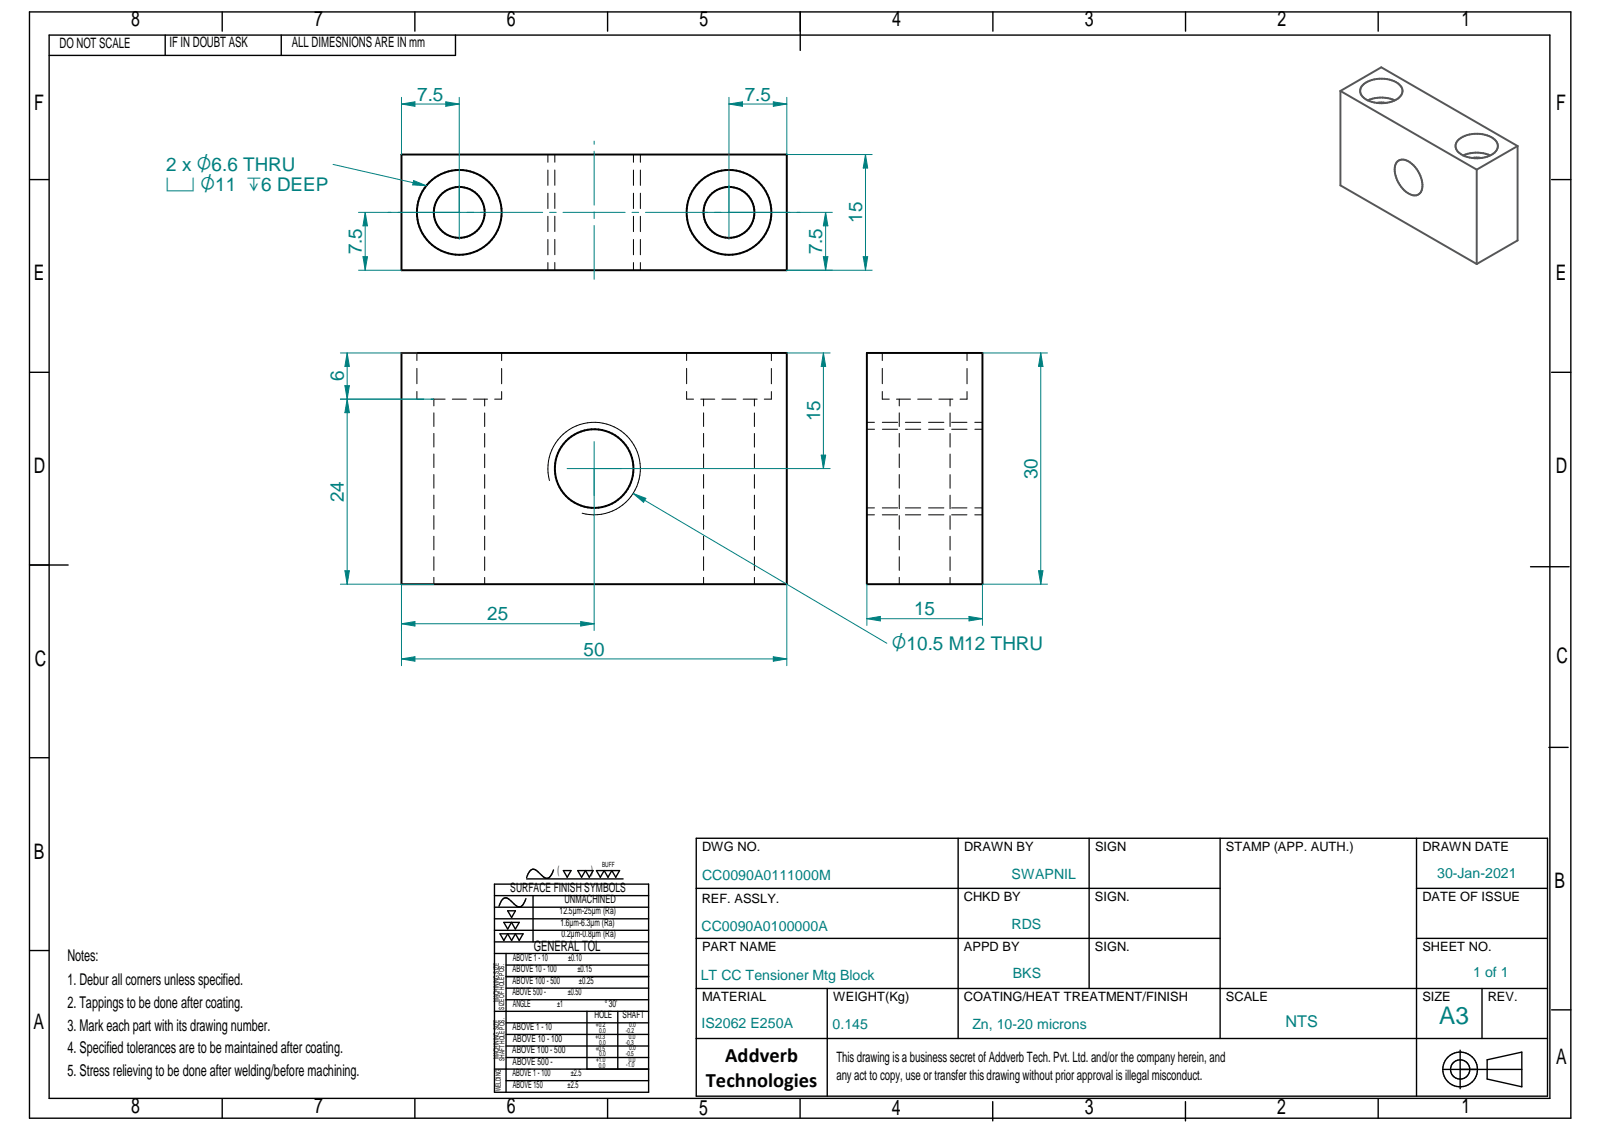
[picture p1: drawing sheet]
<svg xmlns="http://www.w3.org/2000/svg" width="420mm" height="297mm" viewBox="0 0 420 297" stroke-linecap="round" stroke-linejoin="round" font-family="sans-serif">
<g fill="none" stroke="#000" stroke-width=".36">
<path d="M7.7 3.1h400v287h-400zM12.8 9.1h389.4v275.8h-389.4zM42.9 9.1v5.3M57.7 3.1v5M73 9.1v5.3M107.7 3.1v5M118.2 9.1v5.3h-105.4M157.7 3.1v5M207.7 3.1v10M257.7 3.1v5M307.7 3.1v5M357.7 3.1v5"/>
<path d="M7.7 46.6h5M402.7 46.6h5M7.7 96.6h5M402.7 96.6h5M7.7 146.6h10M397.2 147h10M7.7 196.6h5M402 193.9h5M180.7 217.5h220.9v66.9h-220.9zM248.7 217.5v51.9M282.6 217.5v38.9M316.6 217.5v51.9"/>
<path d="M367.6 217.5v66.9M128.3 229.4h40v54h-40zM128.3 232.3h40M128.3 235.4h40M128.3 238.4h40M130.8 239.3h4l-1.1 1.7-1-1.7-.9 1.7zM131.8 236.3h2l-1 1.7zM136.5 233.1a2.41 2.41 0 0 1-1.8 2.2l-1.3-.8a3 3 0 0 0-2.4-1.6l-.9 .8-.6 1.4M136.7 228h25M138.3 232.3v12M143.6 225.7a2.22 2.22 0 0 1-1.9 2.1l-.7-.3-1.3-1.2a1.4 1.4 0 0 0-1.4-.8 1.4 1.4 0 0 0-1.2 1.1l-.4 1.1M146.2 225.8h2l-1 1.8z"/>
<path d="M149.9 225.8h4l-1 1.8-1-1.8-1 1.8zM154.8 225.8h6l-1 1.8-1-1.8-1 1.8-1-1.8-1 1.8zM180.7 230.5h135.9M367.6 230.5h34M7.7 246.6h5M128.3 241.3h40M128.3 244.3h40M128.3 247.4h40M129.8 242.3h6l-1 1.7-1-1.7-1 1.7-1-1.7-1 1.7zM131.3 259.4h37M131.3 247.4v36M131.3 250.4h37"/>
<path d="M131.3 253.3h37M131.3 256.3h37M180.7 243.4h135.9M180.7 256.4h220.9M214.7 256.4v28M367.6 243.4h34M384.6 256.4v13M128.3 262.4h40M131.3 265.3h37M131.3 268.4h37M131.3 271.4h37M131.3 274.3h37"/>
<path d="M152.3 262.4v14.9h16h-40M160.3 262.4v14.9M180.7 269.4h220.9M374.4 277.4h20.5M378.9 272.4v10M385.9 274.9l9-2v9l-9-2zM402.7 262h5M57.7 285.1v5M107.7 285.1v5M131.3 280.4h37M157.7 285.1v5M207.6 285v5"/>
<path d="M257.6 285.8v5M307.6 285.8v5M357.7 285.1v5"/>
<circle cx="378.9" cy="277.4" r="4.5"/>
<circle cx="378.9" cy="277.4" r="2.5"/>
</g>
<g fill="none" stroke="#000" stroke-width=".51">
<path d="M104.2 40.1h100v30h-100zM104.2 91.6h100v60h-100zM225 91.6h30v60h-30z"/>
<circle cx="119.2" cy="55.1" r="6.6"/>
<circle cx="119.2" cy="55.1" r="11"/>
<circle cx="189.2" cy="55.1" r="6.6"/>
<circle cx="189.2" cy="55.1" r="11"/>
<circle cx="154.2" cy="121.6" r="10.2"/>
</g>
<g fill="none" stroke="#000" stroke-width=".26">
<path d="M142.2 40.1v2M142.2 44.1v4M142.2 50.1v4M142.2 56.1v4M144 40.1v2M144 44.1v4M144 50.1v4M144 56.1v4M164.4 40.1v2M164.4 44.1v4M164.4 50.1v4M164.4 56.1v4"/>
<path d="M166.2 40.1v2M166.2 44.1v4M166.2 50.1v4M166.2 56.1v4M142.2 62.1v4M142.2 68.1v2M144 62.1v4M144 68.1v2M164.4 62.1v4M164.4 68.1v2M166.2 62.1v4M166.2 68.1v2"/>
<path d="M108.2 91.6v1.9M108.2 95.6v3.9M130.2 91.6v2M130.2 95.6v4M178.2 91.6v1.9M178.2 95.6v3.9M200.2 91.6v2M200.2 95.6v4M229 91.6v1.9M229 95.6v3.9M251 91.6v2M251 95.6v4"/>
<path d="M108.2 101.6v1.9h1.8M111.9 103.5h3.6M112.6 103.5v1.8M112.6 107.1v3.5M112.6 112.4v3.6M112.6 117.8v3.5M117.4 103.5h3.6M122.9 103.5h3.6M125.8 103.5v1.8M125.8 107.1v3.6M125.8 112.5v3.5M125.8 117.8v3.5"/>
<path d="M130.2 101.6v1.9h-1.8M178.2 101.6v1.9h1.8M181.9 103.5h3.6M182.6 103.5v1.8M182.6 107.1v3.5M182.6 112.4v3.6M182.6 117.8v3.5M187.4 103.5h3.6M192.9 103.5h3.6M195.8 103.5v1.8M195.8 107.1v3.6M195.8 112.5v3.5"/>
<path d="M195.8 117.8v3.5M200.2 101.6v1.9h-1.9M225 109.6h1.9M225 111.4h2M229 101.6v1.9h1.8M229 109.6h3.9M229 111.4h4M232.7 103.5h3.6M233.4 103.5v1.8M233.4 107.1v3.5M233.4 112.4v3.6M233.4 117.8v3.5"/>
<path d="M235 109.6h3.9M235 111.4h4M238.2 103.5h3.6M241 109.6h4M241 111.4h4M243.7 103.5h3.6M246.6 103.5v1.8M246.6 107.1v3.6M246.6 112.5v3.5M246.6 117.8v3.5M247 109.6h3.9M247 111.4h4"/>
<path d="M251 101.6v1.9h-1.9M253 109.6h2M253 111.4h2M112.6 123.1v3.5M112.6 128.4v3.6M112.6 133.8v3.5M112.6 139.1v3.5M125.8 123.1v3.6M125.8 128.5v3.5M125.8 133.8v3.5M125.8 139.1v3.6M142.6 124.7a12 12 0 0 1 10.5-15.1 12 12 0 0 1 13 13 12 12 0 0 1-15 10.5"/>
<path d="M182.6 123.1v3.5M182.6 128.4v3.6M182.6 133.8v3.5M182.6 139.1v3.5M195.8 123.1v3.6M195.8 128.5v3.5M195.8 133.8v3.5M195.8 139.1v3.6M225 133.6h1.9M225 131.8h1.9M229 133.6h3.9M229 131.8h3.9"/>
<path d="M233.4 123.1v3.5M233.4 128.4v3.6M233.4 133.8v3.5M233.4 139.1v3.5M235 133.6h3.9M235 131.8h3.9M241 133.6h4M241 131.8h4M246.6 123.1v3.6M246.6 128.5v3.5M246.6 133.8v3.5M246.6 139.1v3.6"/>
<path d="M247 133.6h3.9M247 131.8h3.9M253 133.6h2M253 131.8h2M112.6 144.4v3.6M112.6 149.8v1.8M125.8 144.5v3.5M125.8 149.8v1.8M182.6 144.4v3.6M182.6 149.8v1.8M195.8 144.5v3.5M195.8 149.8v1.8"/>
<path d="M233.4 144.4v3.6M233.4 149.8v1.8M246.6 144.5v3.5M246.6 149.8v1.8"/>
</g>
<path d="M88.3 91.6h19.9M90.1 91.6l.6 3.5h-1.2zM88.3 103.5h19.9" fill="none" stroke="#008080" stroke-width=".26"/>
<path d="M90.1 91.6l.6 3.5h-1.2z" fill="#008080"/>
<path d="M89.5 100.1h1.2l-.6 3.4z" fill="none" stroke="#008080" stroke-width=".26"/>
<path d="M89.5 100.1h1.2l-.6 3.4z" fill="#008080"/>
<path d="M90.1 91.6v11.9M88.3 103.5h24.3M90.1 103.5l.6 3.6h-1.2zM88.3 151.6h24.3" fill="none" stroke="#008080" stroke-width=".26"/>
<path d="M90.1 103.5l.6 3.6h-1.2z" fill="#008080"/>
<path d="M89.5 148.1h1.2l-.6 3.5z" fill="none" stroke="#008080" stroke-width=".26"/>
<path d="M89.5 148.1h1.2l-.6 3.5z" fill="#008080"/>
<g fill="none" stroke="#008080" stroke-width=".26">
<path d="M154.2 36.6v.8M154.2 39.2v14M86.4 42.7l24.2 5.5M100.7 55.1h.8M103.3 55.1h37.5M119.2 48.1v14M142.6 55.1h1.7M146.1 55.1h16.1M154.2 55v1.7M154.2 58.5v14M164 55.1h1.7M167.5 55.1h37.5"/>
<path d="M189.2 48.1v14M206.8 55.1h.9M90.1 103.5v48.1M154.2 114.6v14M147.2 121.6h14"/>
</g>
<path d="M107.3 46.8l3.3 1.4-3.5-.2z" fill="#008080"/>
<path d="M107.3 46.8l3.3 1.4-3.5-.2zM104.2 151.6v21.1M204.2 151.6v21.1M200.7 170.4l3.5 .5-3.5 .6z" fill="none" stroke="#008080" stroke-width=".26"/>
<path d="M200.7 170.4l3.5 .5-3.5 .6z" fill="#008080"/>
<path d="M104.2 170.9l3.5-.5v1.1z" fill="none" stroke="#008080" stroke-width=".26"/>
<path d="M104.2 170.9l3.5-.5v1.1z" fill="#008080"/>
<path d="M154.2 121.6v42M104.2 151.6v12M104.2 161.8l3.5-.6v1.2zM104.2 170.9h100" fill="none" stroke="#008080" stroke-width=".26"/>
<path d="M104.2 161.8l3.5-.6v1.2z" fill="#008080"/>
<path d="M150.7 161.2l3.5 .6-3.5 .6z" fill="none" stroke="#008080" stroke-width=".26"/>
<path d="M150.7 161.2l3.5 .6-3.5 .6z" fill="#008080"/>
<path d="M204.2 91.6h11.2M213.7 91.6l.6 3.5h-1.2zM154.2 121.6h61.2M104.2 161.8h50" fill="none" stroke="#008080" stroke-width=".26"/>
<path d="M213.7 91.6l.6 3.5h-1.2z" fill="#008080"/>
<path d="M213.1 118.1h1.2l-.6 3.5z" fill="none" stroke="#008080" stroke-width=".26"/>
<path d="M213.1 118.1h1.2l-.6 3.5z" fill="#008080"/>
<path d="M213.7 91.6v30M164.3 128l65.9 38.9" fill="none" stroke="#008080" stroke-width=".26"/>
<path d="M164.3 128l3.3 1.3-.6 1z" fill="#008080"/>
<path d="M164.3 128l3.3 1.3-.6 1zM225 151.6v10.6M255 151.6v10.6M225 160.5l3.5-.6v1.2z" fill="none" stroke="#008080" stroke-width=".26"/>
<path d="M225 160.5l3.5-.6v1.2z" fill="#008080"/>
<path d="M251.5 159.9l3.5 .6-3.5 .6z" fill="none" stroke="#008080" stroke-width=".26"/>
<path d="M251.5 159.9l3.5 .6-3.5 .6z" fill="#008080"/>
<path d="M255 91.6h16.8M270.1 91.6l.6 3.5h-1.2zM255 151.6h16.8M225 160.5h30" fill="none" stroke="#008080" stroke-width=".26"/>
<path d="M270.1 91.6l.6 3.5h-1.2z" fill="#008080"/>
<path d="M269.5 148.1h1.2l-.6 3.5z" fill="none" stroke="#008080" stroke-width=".26"/>
<path d="M269.5 148.1h1.2l-.6 3.5z" fill="#008080"/>
<path d="M104.2 27l3.5-.6v1.2zM104.2 25.3v14.8M119.2 25.3v29.8M270.1 91.6v60" fill="none" stroke="#008080" stroke-width=".26"/>
<path d="M104.2 27l3.5-.6v1.2z" fill="#008080"/>
<path d="M115.7 26.4l3.5 .6-3.5 .6z" fill="none" stroke="#008080" stroke-width=".26"/>
<path d="M115.7 26.4l3.5 .6-3.5 .6z" fill="#008080"/>
<path d="M104.2 27h15M189.2 25.3v29.8M200.7 26.4l3.5 .6-3.5 .6zM204.2 25.3v14.8" fill="none" stroke="#008080" stroke-width=".26"/>
<path d="M200.7 26.4l3.5 .6-3.5 .6z" fill="#008080"/>
<path d="M189.2 27l3.5-.6v1.2z" fill="none" stroke="#008080" stroke-width=".26"/>
<path d="M189.2 27l3.5-.6v1.2z" fill="#008080"/>
<path d="M189.2 27h15M189.2 55.1h26.8M204.2 70.1h11.8M213.7 66.6h1.2l-.6 3.5z" fill="none" stroke="#008080" stroke-width=".26"/>
<path d="M213.7 66.6h1.2l-.6 3.5z" fill="#008080"/>
<path d="M214.3 55.1l.6 3.5h-1.2z" fill="none" stroke="#008080" stroke-width=".26"/>
<path d="M214.3 55.1l.6 3.5h-1.2z" fill="#008080"/>
<path d="M93 55.1h26.2M214.3 55.1v15M93 70.1h11.2M94.2 66.6h1.2l-.6 3.5z" fill="none" stroke="#008080" stroke-width=".26"/>
<path d="M94.2 66.6h1.2l-.6 3.5z" fill="#008080"/>
<path d="M94.8 55.1l.6 3.5h-1.2z" fill="none" stroke="#008080" stroke-width=".26"/>
<path d="M94.8 55.1l.6 3.5h-1.2z" fill="#008080"/>
<path d="M94.8 55.1v15M204.2 40.1h22.1M204.2 70.1h22.1M224 66.6h1.2l-.6 3.5z" fill="none" stroke="#008080" stroke-width=".26"/>
<path d="M224 66.6h1.2l-.6 3.5z" fill="#008080"/>
<path d="M224.6 40.1l.6 3.5h-1.2z" fill="none" stroke="#008080" stroke-width=".26"/>
<path d="M224.6 40.1l.6 3.5h-1.2z" fill="#008080"/>
<path d="M224.6 40.1v30" fill="none" stroke="#008080" stroke-width=".26"/>
<g fill="none" stroke="#545659" stroke-width=".51">
<path d="M347.9 23.6l10.6-6.1 35.3 20.4M347.9 23.6l35.3 20.4M347.9 23.6v24.5l35.3 20.4M353.6 22.1a7.7 7.7 0 0 1 9.9 .2 2.29 2.29 0 0 1-1.2 3.6 8.1 8.1 0 0 1-8.7-.8 2.05 2.05 0 0 1 0-3zM355 26a8.8 8.8 0 0 1 7 0M359.6 26.7h-2.3M378.4 36.4a7.8 7.8 0 0 1 9.8 .2 2.32 2.32 0 0 1-1.1 3.6 8.1 8.1 0 0 1-8.7-.8 2.05 2.05 0 0 1 0-3zM393.8 37.9l-10.6 6.1M393.8 37.9v24.5l-10.6 6.1M362.7 41.8a2.75 2.75 0 0 1 3.7 .7 6.9 6.9 0 0 1 2.4 7.3 2.46 2.46 0 0 1-3.9 0 7.1 7.1 0 0 1-2.7-7.3zM379.7 40.3a8.8 8.8 0 0 1 7 0M383.2 44v24.5"/>
<path d="M384.4 41h-2.3"/>
</g>
<text font-size="6.3" fill="#008080" x="373.5" y="265.6">A3</text>
<g font-size="5.6">
<text x="34" y="6.7">8</text>
<text x="81.5" y="6.7">7</text>
<text x="131.5" y="6.7">6</text>
<text x="181.5" y="6.7">5</text>
<text x="231.5" y="6.7">4</text>
<text x="281.5" y="6.7">3</text>
<text x="331.5" y="6.7">2</text>
<text x="379.3" y="6.7">1</text>
<text x="8.9" y="28.4">F</text>
<text x="403.9" y="28.4">F</text>
<text x="8.8" y="72.7">E</text>
<text x="403.8" y="72.7">E</text>
<text x="8.8" y="122.7">D</text>
<text x="403.8" y="122.7">D</text>
<text x="9" y="172.7">C</text>
<text x="403.9" y="172">C</text>
<text x="8.8" y="222.7">B</text>
<text x="403.4" y="230.3">B</text>
<text x="8.7" y="266.9">A</text>
<text x="403.9" y="276">A</text>
<text x="34" y="288.7">8</text>
<text x="81.5" y="288.7">7</text>
<text x="131.5" y="288.7">6</text>
<text x="181.5" y="289.4">5</text>
<text x="231.5" y="289.4">4</text>
<text x="281.5" y="289">3</text>
<text x="331.4" y="288.9">2</text>
<text x="379.3" y="288.7">1</text>
</g>
<g font-size="5.4" fill="#008080">
<text x="43.1" y="49.6">c O11 `6 DEEP</text>
<text x="231.4" y="168.6">O10.5 M12 THRU</text>
</g>
<g font-size="5.3">
<text x="188.2" y="275.4">Addverb</text>
<text x="183.2" y="281.9">Technologies</text>
</g>
<g font-size="4.9" fill="#008080">
<text x="108.3" y="26.1">7.5</text>
<text x="193.3" y="26.1">7.5</text>
<text x="43.1" y="44.4">2 x O6.6 THRU</text>
<text x="223.7" y="57.8" transform="rotate(-90 223.7 57.8)">15</text>
<text x="93.9" y="66" transform="rotate(-90 93.9 66)">7.5</text>
<text x="213.4" y="66" transform="rotate(-90 213.4 66)">7.5</text>
<text x="89.2" y="98.9" transform="rotate(-90 89.2 98.9)">6</text>
<text x="212.8" y="109.3" transform="rotate(-90 212.8 109.3)">15</text>
<text x="269.2" y="124.3" transform="rotate(-90 269.2 124.3)">30</text>
<text x="89.2" y="130.3" transform="rotate(-90 89.2 130.3)">24</text>
<text x="126.4" y="161">25</text>
<text x="237.2" y="159.6">15</text>
<text x="151.4" y="170.1">50</text>
</g>
<g font-size="4.2">
<text x="17.5" y="249.2">Notes:</text>
<text x="17.5" y="255.5">1. Debur all corners unless specified.</text>
<text x="17.5" y="261.4">2. Tappings to be done after coating.</text>
<text x="17.5" y="267.4">3. Mark each part with its drawing number.</text>
<text x="17.5" y="273.3">4. Specified tolerances are to be maintained after coating.</text>
<text x="17.5" y="279.2">5. Stress relieving to be done after welding/before machining.</text>
</g>
<text font-size="4.2" fill="#008080" x="333.6" y="266.5">NTS</text>
<g font-size="3.7">
<text x="15.5" y="12.3">DO NOT SCALE</text>
<text x="44" y="12.2">IF IN DOUBT ASK</text>
<text x="75.7" y="12.3">ALL DIMESNIONS ARE IN mm</text>
<text x="138.5" y="246.6">GENERAL TOL</text>
<text x="217.1" y="275.6">This drawing is a business secret of Addverb Tech. Pvt. Ltd. and/or the company herein, and</text>
<text x="217.1" y="280.2">any act to copy, use or transfer this drawing without prior approval is illegal misconduct.</text>
</g>
<g font-size="3.7" fill="#008080">
<text x="262.5" y="227.9">SWAPNIL</text>
<text x="373" y="227.7">30-Jan-2021</text>
<text x="182.2" y="228.2">CC0090A0111000M</text>
<text x="182.1" y="241.4">CC0090A0100000A</text>
<text x="262.5" y="240.9">RDS</text>
<text x="181.9" y="254.3">LT CC Tensioner Mtg Block</text>
<text x="262.9" y="253.6">BKS</text>
<text x="382.3" y="253.5">1 of 1</text>
<text x="182" y="266.8">IS2062 E250A</text>
<text x="216" y="267">0.145</text>
<text x="252.3" y="266.9">Zn, 10-20 microns</text>
</g>
<g font-size="3.3">
<text x="182.2" y="220.7">DWG NO.</text>
<text x="250.2" y="220.7">DRAWN BY</text>
<text x="284.2" y="220.7">SIGN</text>
<text x="318.2" y="220.7">STAMP (APP. AUTH.)</text>
<text x="369.1" y="220.7">DRAWN DATE</text>
<text x="132.4" y="231.4">SURFACE FINISH SYMBOLS</text>
<text x="250.2" y="233.7">CHKD BY</text>
<text x="284.2" y="233.7">SIGN.</text>
<text x="369.1" y="233.7">DATE OF ISSUE</text>
<text x="182.1" y="234.4">REF. ASSLY.</text>
<text x="182.2" y="246.7">PART NAME</text>
<text x="250.2" y="246.7">APPD BY</text>
<text x="284.2" y="246.7">SIGN.</text>
<text x="369.1" y="246.7">SHEET NO.</text>
<text x="182.2" y="259.7">MATERIAL</text>
<text x="216.2" y="259.7">WEIGHT(Kg)</text>
<text x="250.2" y="259.7">COATING/HEAT TREATMENT/FINISH</text>
<text x="318.1" y="259.7">SCALE</text>
<text x="369.1" y="259.7">SIZE</text>
<text x="386.1" y="259.7">REV.</text>
</g>
<g font-size="3">
<text x="144.7" y="226.8">(</text>
<text x="153.4" y="226.8">)</text>
<text x="146.5" y="234.3">UNMACHINED</text>
</g>
<g font-size="2.6">
<text x="145.2" y="237.2">12.5μm-25μm (Ra)</text>
<text x="145.4" y="240.3">1.6μm-6.3μm (Ra)</text>
<text x="145.7" y="243.2">0.2μm-0.8μm (Ra)</text>
<text x="133.1" y="249.3">ABOVE 1 - 10</text>
<text x="147.4" y="249.3">±0.10</text>
<text x="133" y="255.2">ABOVE 100 - 500</text>
<text x="133" y="252.3">ABOVE 10 - 100</text>
<text x="149.8" y="252.3">±0.15</text>
<text x="150.2" y="255.2">±0.25</text>
<text x="133" y="258">ABOVE 500 -</text>
<text x="133.1" y="261.4">ANGLE</text>
<text x="144.6" y="261.4">±1</text>
<text x="147.3" y="258">±0.50</text>
<text x="157" y="261.2">°30'</text>
<text x="133" y="267.3">ABOVE 1 - 10</text>
<text x="154.3" y="264.1">HOLE</text>
<text x="161.6" y="264.1">SHAFT</text>
<text x="133" y="273.2">ABOVE 100 - 500</text>
<text x="133.1" y="270.3">ABOVE 10 - 100</text>
<text x="133" y="279.1">ABOVE 1 - 100</text>
<text x="133" y="276.3">ABOVE 500 -</text>
<text x="148.1" y="279.1">±2.5</text>
<text x="133.1" y="282.3">ABOVE 150</text>
<text x="147.3" y="282.3">±2.5</text>
</g>
<g font-size="1.9">
<text x="156.3" y="225">BUFF</text>
<text x="129.5" y="260" transform="rotate(-90 129.5 260)">MACHINING SIZE</text>
<text x="130.9" y="261.9" transform="rotate(-90 130.9 261.9)">SIZE OF HOLE POS.</text>
<text x="154.6" y="269.6">+0.3</text>
<text x="154.7" y="266.5">+0.2</text>
<text x="155.5" y="268">0.0</text>
<text x="162.4" y="268">-0.2</text>
<text x="163.2" y="269.6">0.0</text>
<text x="163.3" y="266.5">0.0</text>
<text x="129.5" y="274.8" transform="rotate(-90 129.5 274.8)">MACHINING SIZE</text>
<text x="130.9" y="275.2" transform="rotate(-90 130.9 275.2)">SHAFT HOLE POS.</text>
<text x="154.6" y="272.6">+0.5</text>
<text x="154.7" y="275.5">+1.0</text>
<text x="155.5" y="271">0.0</text>
<text x="155.5" y="274">0.0</text>
<text x="162.4" y="271">-0.3</text>
<text x="162.4" y="274">-0.5</text>
<text x="163.2" y="275.5">0.0</text>
<text x="163.2" y="272.5">0.0</text>
<text x="155.4" y="277">0.0</text>
<text x="162.5" y="276.9">-1.0</text>
<text x="130" y="283.1" transform="rotate(-90 130 283.1)">WELDING</text>
</g>
</svg>
